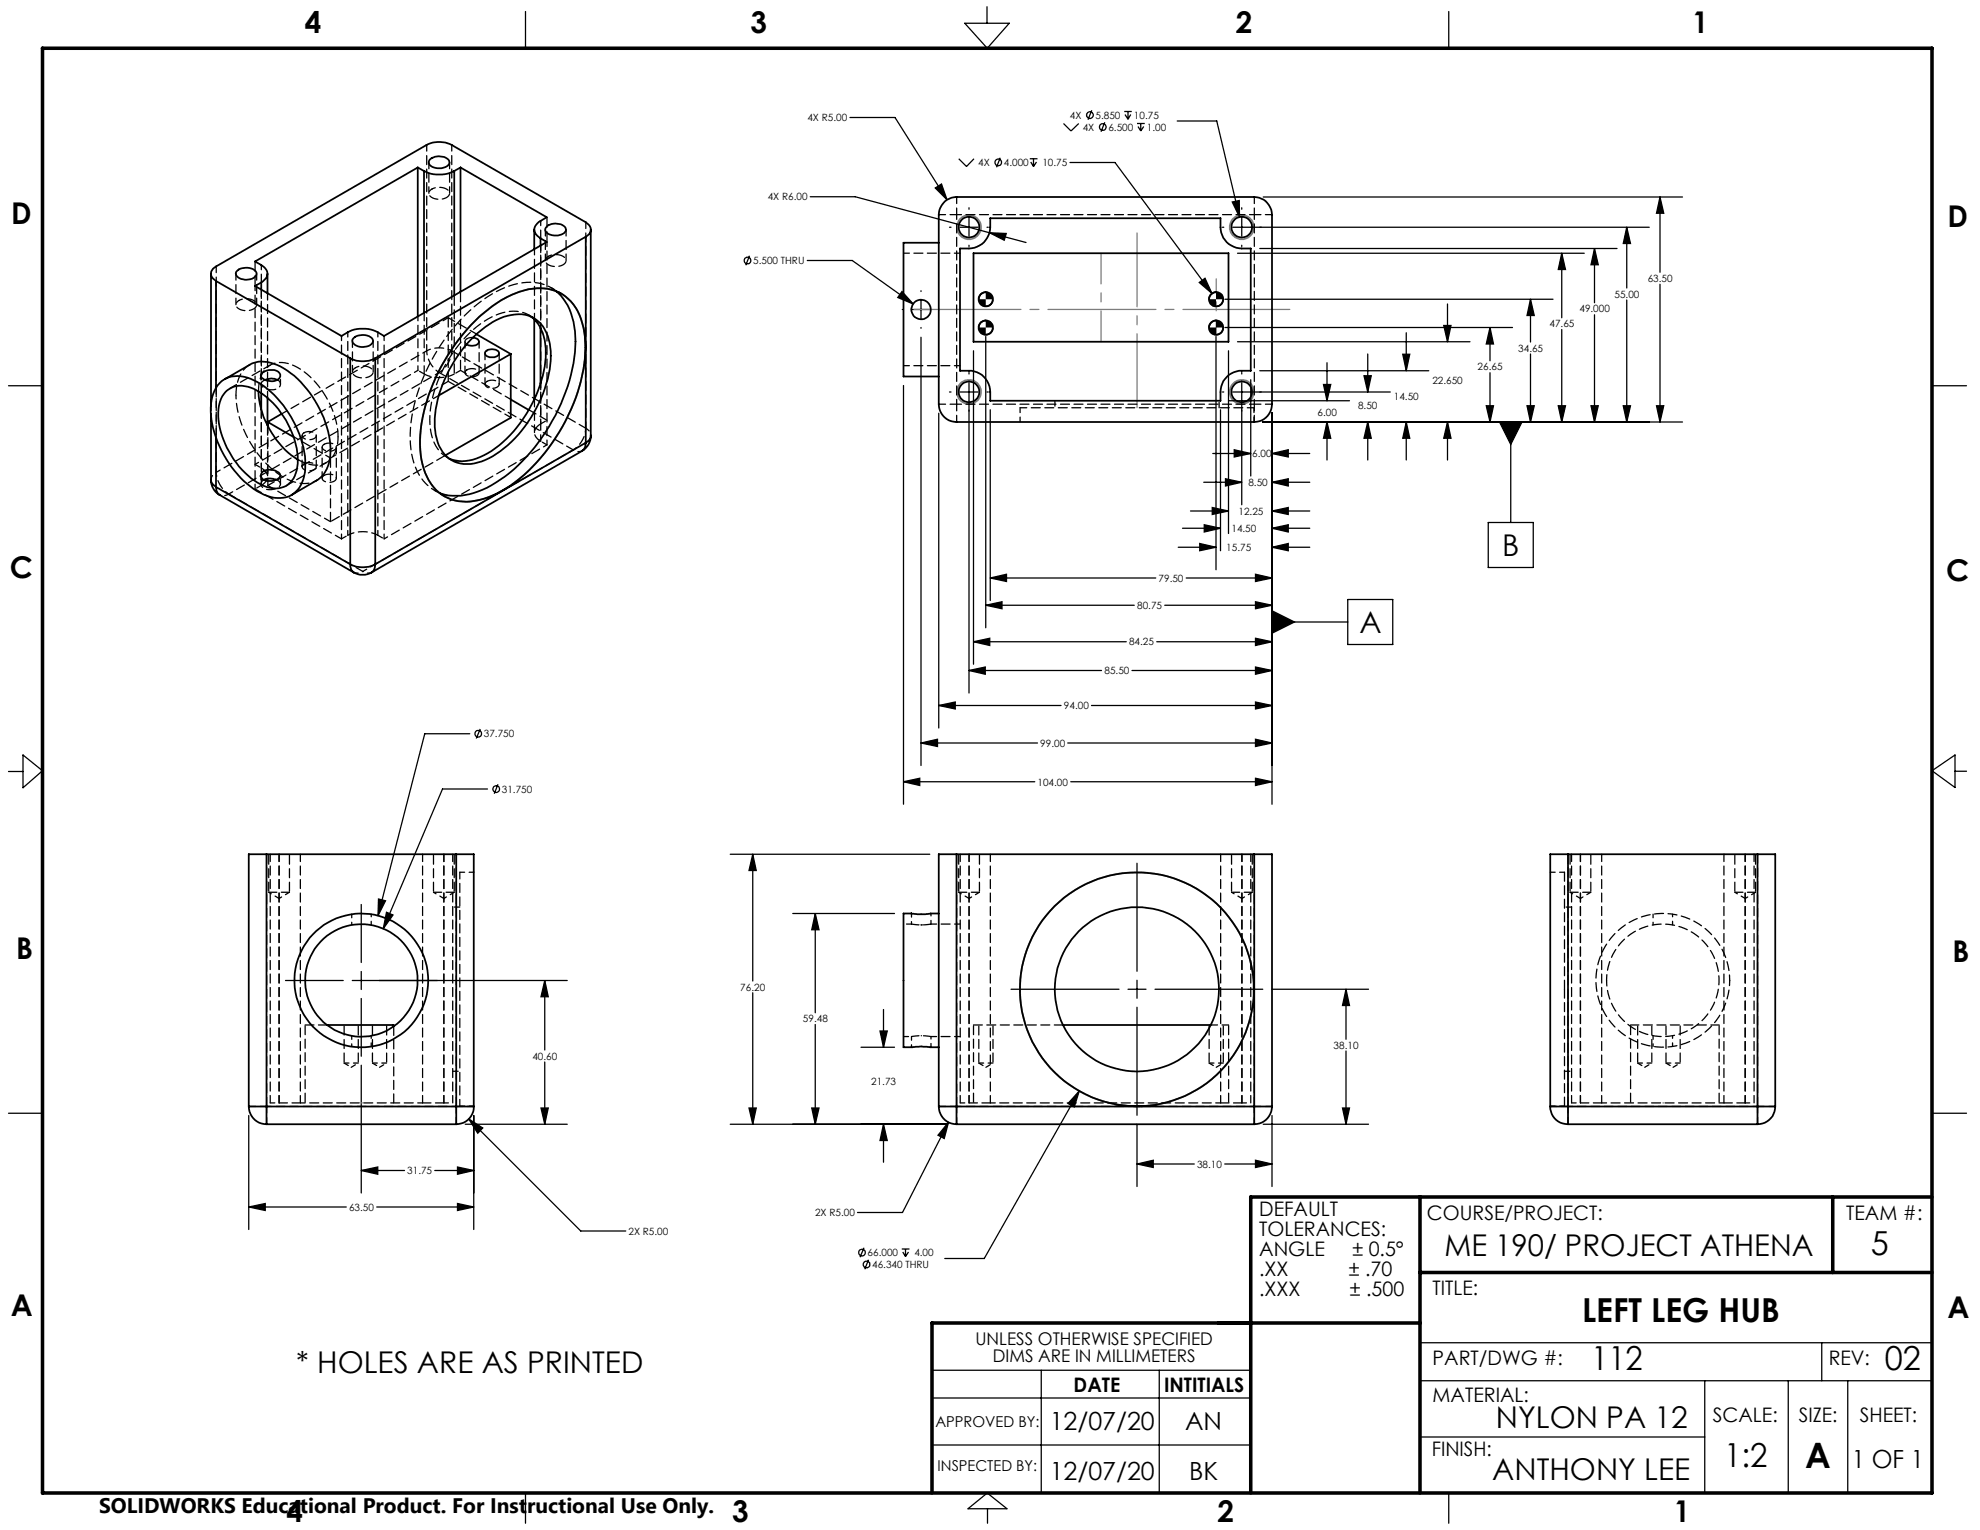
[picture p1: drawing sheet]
<svg xmlns="http://www.w3.org/2000/svg" width="279mm" height="216mm" viewBox="0 0 279 216" stroke-linecap="round" stroke-linejoin="round" font-family="sans-serif">
<g fill="none" stroke="#000" stroke-width=".18">
<path d="M74.2 1.6v5.2M119.9 16.6h6.4l7.3 11.6M136.1 3.3h6.3l-3.1 3.5zM139.3 1v2.3M150.1 17.4l1 1.1 1.1-1.1M154.1 15.6l-.6 1.3M155.9 17.3l-.5 1.3M158.6 15.7h1.1M158.8 16.2l.4 .6M159.2 15.7v1.1M159.6 16.2l-.4 .6M160.4 17.4h1.1"/>
<path d="M160.6 17.9l.4 .6M161 17.4v1.1M161.4 17.9l-.4 .6M166.1 17.1h5.6l3.2 13.5M204.4 1.6v5.2M105.8 36.1l-.6 1.3M113.9 36.8h6.4l8.6 6.1M114.3 27.8h6.4l24.1 6.4M132 26.5l.9-.5 .7 2.2zM134 32.1h.2M135.3 22.4l1.1 1.1 1-1.1M135.5 32.1h2.5"/>
<path d="M136.7 29.3v.2M136.7 30.8v2.5M136.7 34.6v.2M139.3 32.1h.2M139.6 32.8l2.4 .1-.3 1zM141.1 22.3l-.5 1.3M145.3 22.4h1.1M145.5 22.9l.3 .6M145.8 22.4v1.1M146.3 22.9l-.5 .6M151 22.9h6.3l13.7 18.5M169.2 39.9l.8-.6 1 2.1z"/>
<path d="M172.5 32.1h.2M173.9 28.5l1-.2v2.3zM174.6 35.7h49M175.2 29.3v.2M175.2 30.8v2.5M175.2 34.6v.2M177.8 35.1h50.4M178.3 27.8h59.1M220.4 35.7l.5 2.3h-1zM220.4 35.7v9.1M225 35.1l.5 2.3h-1zM225 35.1v7.6"/>
<path d="M229.6 32.1l.5 2.3h-1zM229.6 32.1v8.5M232.7 32.1h-58.7M234.2 27.8l.6 2.3h-1zM234.2 27.8v10.6M1.2 54.4h4.8M127.3 41.1l1.6 1.8-2.2-.9zM127.3 43.7h.1M127.5 54.4v59.1M128.7 43.7h2.5M130 41v.1M130 42.4v2.5"/>
<path d="M130 46.2v.1M130 47.6v60.4M132.5 58.3v44.4M132.5 43.7h.1M134 55.3h.2M135.5 55.3h2.5M136.7 52.6v.2M136.7 54v43.8M137.4 49.5v44.2M139.1 45.2a1.02 1.02 0 0 0-1 1M139.1 41.2a1.02 1.02 0 0 0-1 1M139.1 47.5v41.1"/>
<path d="M139.3 55.3h.2M139.7 57.8v26.9M140.1 46.2a.96 .96 0 0 1-1 1M140.1 42.2a.91 .91 0 0 1-1 1M171.6 41.2a1.02 1.02 0 0 0-1 1M171.6 45.2a1.02 1.02 0 0 0-1 1M171.6 47.5v32.9M172.2 57.8v19.9M172.5 55.3h.2M172.6 42.2a.96 .96 0 0 1-1 1M172.6 46.2a1.02 1.02 0 0 1-1 1M172.9 46.2h40.5"/>
<path d="M172.9 42.2h46.2M173.4 49.5v25.8M173.5 56.6h16.9M174 55.3h22.2M174.6 48.2h32.8M175.2 52.6v.2M175.2 54v17.2M176.5 53.6v13.6M177.8 52.3h23.8M178.3 59.5h59.1M179.5 58.3v55.2M186.8 54.3h1l-.5 2.3z"/>
<path d="M187.3 59.5l.5 2.3h-1zM187.3 51.2v5.4M187.3 59.5v5.4M192.5 53h1l-.5 2.3zM193 59.5l.5 2.3h-1zM193 50v5.3M193 59.5v5.4M197.9 50h1l-.5 2.3zM198.4 59.5l.5 2.3h-1zM198.4 47v5.3M198.4 59.5v5.4M203.7 45.9h1.1l-.5 2.3z"/>
<path d="M204.3 59.5l.5 2.3h-1.1zM204.3 42.9v5.3M204.3 59.5v5.4M209.7 57.3h1l-.4 2.2zM210.3 46.2l.4 2.3h-1zM210.3 46.2v4.7M210.3 52.6v6.9M211.6 59.5h3.2l-1.6 3.2zM213.2 59.5v14.2M215.5 57.3h1l-.5 2.2zM216 42.2l.5 2.3h-1zM216 42.2v6.1"/>
<path d="M216 50v9.5M219.9 57.3h1l-.5 2.2zM220.4 46.5v13M224.5 57.3h1l-.5 2.2zM225 44.4v15.1M229.1 57.3h1l-.5 2.2zM229.6 42.3v17.2M233.8 57.3h1l-.6 2.2zM234.2 40.1v19.4M272.6 54.4h4.9M166.3 77.2h5.3M166.9 74.5h5.3"/>
<path d="M168 72.1h5.4M169.3 76.7l2.3 .5-2.3 .5zM169.9 68.1h5.3M169.9 74l2.3 .5-2.3 .6zM171.1 71.6l2.3 .5-2.3 .5zM171.1 64h5.4M172.9 67.6l2.3 .5-2.3 .5zM174.2 63.5l2.3 .5-2.3 .5zM179.5 64l2.3-.5v1zM179.5 68.1l2.3-.5v1zM179.5 74.5l2.3-.5v1.1zM179.5 72.1l2.3-.5v1z"/>
<path d="M179.5 77.2l2.3-.5v1zM179.5 64h5.3M179.5 68.1h5.3M179.5 74.5h5.3M179.5 72.1h5.3M179.5 77.2h5.3M210 73.7h6.4v6.4h-6.4zM132.5 99.6l2.3-.5v.9zM132.5 99.6h17.2M136.7 94.6l2.3-.5v1zM136.7 94.6h18.7M137.4 90.6l2.3-.5v1z"/>
<path d="M137.4 90.6h21.5M139.1 85.4l2.3-.5v1zM139.1 85.4h21M139.7 81.6l2.3-.6v1.1zM139.7 81.6h23.4M154 99.6h25.5M159.7 94.6h19.8M163.2 90.6h16.3M164.4 85.4h15.1M167.4 81.6h12.1M177.2 81l2.3 .6-2.3 .5zM177.2 94.1l2.3 .5-2.3 .5z"/>
<path d="M177.2 99.1l2.3 .5-2.3 .4zM177.2 90.1l2.3 .5-2.3 .5zM177.2 84.9l2.3 .5-2.3 .5zM179.5 86.2l3.2 1.6-3.2 1.6zM179.5 87.8h10.7M190.2 84.6h6.3v6.3h-6.3zM1.2 108.9h2M3.2 106.5l2.8 2.3-2.8 2.4zM66.3 103.5h-6.4l-6.6 25.7M67.8 102.9l-.6 1.3M68.8 111.3h-6.4l-8.3 19.8M70.3 110.7l-.6 1.3"/>
<path d="M127.5 110.3l2.3-.5v1zM127.5 110.3h18.5M130 104.8l2.3-.5v1zM130 104.8h16.4M150.7 104.8h28.8M151.1 110.3h28.4M177.2 109.8l2.3 .5-2.3 .5zM177.2 104.3l2.3 .5-2.3 .5zM272.6 108.8l3.3-2.3v4.6zM275.9 108.8h1.6M40.3 138.4h8.1M49.7 138.4h30.3"/>
<path d="M51 127.6v8.2M51 137.1v2.5M53.4 126.9l1 .2-1.1 2.1zM54.5 128.7l1 .4-1.4 2zM76.9 138.4l.5 2.3h-1.1zM76.9 138.4v9.8M103 120.5h28.2M106.2 120.5l.5 2.3h-1zM106.2 120.5v17.9M111.9 128.9h14.3M115 128.9l.6 2.3h-1.1zM115 128.9v14"/>
<path d="M142.7 139.6h15.2M159.2 139.6h2.5M160.4 121.8v15.3M160.4 138.3v2.6M163 139.6h15.2M179.5 139.6h13.6M189.9 139.6l.5 2.3h-1zM189.9 139.6v7M1.2 157.1h4.8M35.1 157.4v16.1M51 140.9v8.1M51 150.3v18"/>
<path d="M65.7 158.6h14.3M66.1 157.9l2 1.3-.7 .7zM66.1 157.9l15.9 15.8h6.3M66.9 157.4v16.1M76.3 156.4h1.1l-.5 2.2zM76.9 149.9v8.7M103 158.6h30.7M105.7 156.4h1l-.5 2.2zM106.2 140.1v18.5M114.5 156.4h1.1l-.6 2.2zM115 144.6v14M121.5 147.8h4.7"/>
<path d="M124.2 145.5h1l-.5 2.3zM124.7 158.6l.5 2.3h-1zM124.7 142.5v5.3M124.7 158.6v5.4M133.8 158.4l-.6 2.3-.8-.5zM133.8 158.4l-6.4 12.7h-6.4M152.3 154l-.7 2.2-.9-.5zM152.3 154l-13.4 23.6h-5.6M160.4 142.1v15.3M160.4 158.6v8.8M178.3 158.6h14.8M179.5 157.4v10"/>
<path d="M189.4 156.4h1l-.5 2.2zM189.9 148.3v10.3M272.6 157.1h4.9M35.1 170.3l2.3-.5v1zM35.1 170.3h13.8M51 165.2l2.3-.5v1zM51 165.2h6.1M53.2 170.3h13.7M61.3 165.2h5.6M64.6 169.8l2.3 .5-2.3 .5zM64.6 164.7l2.3 .5-2.3 .5zM121.9 176.1l-.5 1.3"/>
<path d="M122.6 177.8l-.6 1.3M127.2 176.2h1.1M127.4 176.7l.4 .6M127.8 176.2v1.1M128.2 176.7l-.4 .6M160.4 164.3l2.3-.6v1zM160.4 164.3h8.1M172.8 164.3h6.7M177.2 163.7l2.3 .6-2.3 .4zM131.5 193.4h45M131.5 197.3h45M146.9 193.4v17.3"/>
<path d="M163.6 193.4v17.3M200.4 194.8h72.2M200.4 189.5h72.2M240.6 194.8v15.9M252.3 194.8v15.9M257.1 189.5v5.3M260.7 194.8v15.9M74.2 210.7v4.2M131.5 203.9h45M136.6 212.9l2.7-2.2 2.8 2.2zM139.3 212.9v2M200.4 202.8h40.2"/>
<path d="M204.4 210.7v4.2"/>
<circle cx="153.8" cy="16.2" r=".47"/>
<circle cx="155.6" cy="17.9" r=".48"/>
<circle cx="105.5" cy="36.8" r=".47"/>
<circle cx="140.9" cy="22.9" r=".47"/>
<circle cx="67.5" cy="103.5" r=".47"/>
<circle cx="70" cy="111.4" r=".47"/>
<circle cx="121.6" cy="176.8" r=".47"/>
<circle cx="122.3" cy="178.4" r=".47"/>
</g>
<g fill="none" stroke="#808080" stroke-width=".25">
<path d="M67.1 45.2a15.4 15.4 0 0 1 7.7-4.4 6.1 6.1 0 0 1 7.3 4.5 17 17 0 0 1-.6 10 26.1 26.1 0 0 1-10 13.5 9.5 9.5 0 0 1-7.6 1.8 6.6 6.6 0 0 1-4.3-5.3 18.4 18.4 0 0 1 1.1-10.2 27.7 27.7 0 0 1 6.4-9.9z"/>
<circle cx="136.7" cy="32.1" r="1.7"/>
<circle cx="175.2" cy="32.1" r="1.7"/>
<circle cx="136.7" cy="55.3" r="1.7"/>
<circle cx="139.1" cy="42.2" r="1"/>
<circle cx="139.1" cy="46.2" r="1.01"/>
<circle cx="171.6" cy="42.2" r="1"/>
<circle cx="171.6" cy="46.2" r="1.01"/>
<circle cx="175.2" cy="55.3" r="1.7"/>
<circle cx="160.4" cy="139.6" r="16.5"/>
</g>
<path d="M6 6.8h266.6v203.9h-266.6zM200.4 179.6h72.2M200.4 168.9v41.8M258.6 168.9v10.7M272.6 168.9h-96.1v41.8M200.4 186.7h-68.9v24" fill="none" stroke="#000" stroke-width=".5"/>
<path d="M51 155.6h.1M234.6 155.6h.1" fill="none" stroke="#808080" stroke-width=".18" stroke-dasharray="15.2 1.3 1.3 1.3"/>
<path d="M182 43.7h-53" fill="none" stroke="#808080" stroke-width=".18" stroke-dasharray="15.2 1.3 1.3 1.3" stroke-dashoffset=".2"/>
<path d="M160.4 57.5v-24.6" fill="none" stroke="#808080" stroke-width=".18" stroke-dasharray="15.2 1.3 1.3 1.3" stroke-dashoffset="4.8"/>
<path d="M171.6 47.1v-7.8" fill="none" stroke="#808080" stroke-width=".18" stroke-dasharray="15.2 1.3 1.3 1.3" stroke-dashoffset="13.3"/>
<path d="M155.4 48.2v-12.5" fill="none" stroke="#808080" stroke-width=".18" stroke-dasharray="15.2 1.3 1.3 1.3" stroke-dashoffset="10.9"/>
<g fill="#000">
<path d="M179.5 86.2l3.2 1.6-3.2 1.6zM211.6 59.5h3.2l-1.6 3.2zM138.1 46.2a1.02 1.02 0 0 0 1 1v-1zM139.1 45.2v1h1a.95 .95 0 0 0-1-1zM138.1 42.2a.96 .96 0 0 0 1 1v-1zM139.1 41.2v1h1a.95 .95 0 0 0-1-1zM170.6 42.2a.96 .96 0 0 0 1 1v-1zM171.6 41.2v1h1a1.02 1.02 0 0 0-1-1zM170.6 46.2a1.02 1.02 0 0 0 1 1v-1zM171.6 45.2v1h1a1.02 1.02 0 0 0-1-1z"/>
<path d="M66.1 157.9l1.3 2 .7-.7zM53.4 126.9l-.1 2.3 1.1-2.1zM54.5 128.7l-.4 2.4 1.4-2zM35.1 170.3l2.3-.5v1zM64.6 169.8l2.3 .5-2.3 .5zM76.3 156.4h1.1l-.5 2.2zM76.9 138.4l.5 2.3h-1.1zM51 165.2l2.3-.5v1zM64.6 164.7l2.3 .5-2.3 .5zM160.4 164.3l2.3-.6v1zM177.2 163.7l2.3 .6-2.3 .4zM189.9 139.6l.5 2.3h-1zM189.4 156.4h1l-.5 2.2zM152.3 154l-1.6 1.7 .9 .5zM133.8 158.4l-1.4 1.8 .8 .5zM124.2 145.5h1l-.5 2.3zM124.7 158.6l.5 2.3h-1zM114.5 156.4h1.1l-.6 2.2zM115 128.9l.6 2.3h-1.1zM105.7 156.4h1l-.5 2.2zM106.2 120.5l.5 2.3h-1zM187.3 59.5l.5 2.3h-1zM186.8 54.3h1l-.5 2.3zM193 59.5l.5 2.3h-1zM192.5 53h1l-.5 2.3zM197.9 50h1l-.5 2.3zM198.4 59.5l.5 2.3h-1zM204.3 59.5l.5 2.3h-1.1zM203.7 45.9h1.1l-.5 2.3zM209.7 57.3h1l-.4 2.2zM210.3 46.2l.4 2.3h-1zM219.9 57.3h1l-.5 2.2zM220.4 35.7l.5 2.3h-1zM225 35.1l.5 2.3h-1zM224.5 57.3h1l-.5 2.2zM229.6 32.1l.5 2.3h-1zM229.1 57.3h1l-.5 2.2zM179.5 64l2.3-.5v1zM174.2 63.5l2.3 .5-2.3 .5zM179.5 68.1l2.3-.5v1zM172.9 67.6l2.3 .5-2.3 .5zM179.5 74.5l2.3-.5v1.1zM169.9 74l2.3 .5-2.3 .6zM179.5 72.1l2.3-.5v1zM171.1 71.6l2.3 .5-2.3 .5zM177.2 81l2.3 .6-2.3 .5zM139.7 81.6l2.3-.6v1.1zM177.2 94.1l2.3 .5-2.3 .5zM136.7 94.6l2.3-.5v1zM177.2 99.1l2.3 .5-2.3 .4zM132.5 99.6l2.3-.5v.9zM177.2 109.8l2.3 .5-2.3 .5zM127.5 110.3l2.3-.5v1zM169.2 39.9l1.8 1.5-1-2.1zM173.9 28.5l1 2.1v-2.3zM132 26.5l1.6 1.7-.7-2.2zM139.6 32.8l2.1 1.1 .3-1zM127.3 41.1l-.6 .9 2.2 .9zM137.4 90.6l2.3-.5v1zM177.2 90.1l2.3 .5-2.3 .5zM234.2 27.8l.6 2.3h-1zM233.8 57.3h1l-.6 2.2zM215.5 57.3h1l-.5 2.2zM216 42.2l.5 2.3h-1zM139.1 85.4l2.3-.5v1zM177.2 84.9l2.3 .5-2.3 .5zM130 104.8l2.3-.5v1zM177.2 104.3l2.3 .5-2.3 .5zM169.3 76.7l2.3 .5-2.3 .5zM179.5 77.2l2.3-.5v1z"/>
</g>
<g fill="none" stroke="#000" stroke-width=".25">
<path d="M29.8 38.6v18.7M30.5 39.7l18.9 10.9M30.5 39.7v15M33.4 38.3a1.91 1.91 0 0 1 2.8 .2 1.03 1.03 0 0 1-1.1 .9 1.59 1.59 0 0 1-1.8-.7v-.3zM36.9 39.9v1M37.7 38.6v2.8M58.9 23.6l-22.9 13.3a3.4 3.4 0 0 1 1.6 1.3 1.32 1.32 0 0 1-.7 1.7M58.9 23.6l.9 .5M58.9 23.6v21M59.8 24.1a4.9 4.9 0 0 0 4.3 0M59.8 24.1v20M60.6 22.6a1.96 1.96 0 0 1 2.8 0 .81 .81 0 0 1-.9 1.1 1.76 1.76 0 0 1-2-.7z"/>
<path d="M64.1 24.1v17.6M65 23.6l12.2 7.1a3.2 3.2 0 0 0-1.7 1.3 1.29 1.29 0 0 0 .8 1.6M65 23.6l-.9 .5M65 23.6v17.6M75.4 32.4v2.7M76.3 33.6l.9 .5-23 13.3a4.9 4.9 0 0 0-6 0l-12.2-7 .9-.5M76.3 33.6v1M77.2 31.9a2.07 2.07 0 0 1 2.6 .2 .81 .81 0 0 1-.8 1.1 1.76 1.76 0 0 1-2.1-.7l.1-.3zM82.7 33.4a1.09 1.09 0 0 0 .7-1 1.09 1.09 0 0 0-.7-1l-19-10.9a3.9 3.9 0 0 0-3.5 0l-29.7 17.1a1.09 1.09 0 0 0-.7 1 1.09 1.09 0 0 0 .7 1.1M82.7 33.4l-29.7 17.2M82.7 33.4v29.1M83.4 32.4v29.1"/>
<path d="M132.5 34.3h-5v18.8h5M133.3 28.4l1-.5 .7-.1h42a2.51 2.51 0 0 1 2.5 2.5v26.7a2.52 2.52 0 0 1-2.5 2.5h-42a2.51 2.51 0 0 1-2.5-2.5v-26.7a2.78 2.78 0 0 1 .8-1.9zM135.5 35.1a3.8 3.8 0 0 0 3.4-.9l.4-.7a3.8 3.8 0 0 0 .4-2.7h32.5a3.8 3.8 0 0 0 .9 3.4l.6 .4a3.8 3.8 0 0 0 2.8 .5v17.2a3.8 3.8 0 0 0-3.4 .9 3.1 3.1 0 0 0-.9 2.1v1.3h-32.5a3.8 3.8 0 0 0-.8-3.4 2.87 2.87 0 0 0-2.2-.9h-1.2zM137.4 35.7h36v12.5h-36zM29.8 58.4v9.3M31 54.1a4.1 4.1 0 0 1 4.8-.4 14.4 14.4 0 0 1 7 9.5 7.7 7.7 0 0 1-.5 5.6 3.7 3.7 0 0 1-4.6 1.2 12.9 12.9 0 0 1-6.7-7 10.5 10.5 0 0 1-.9-7.4l.4-.8zM31.7 53.5l3.5-2a4.8 4.8 0 0 1 4.9 .5 14.8 14.8 0 0 1 6.5 11.8 4.6 4.6 0 0 1-1.9 4l-3.6 2M31.8 55.4a3.1 3.1 0 0 1 3.6-.7 11.5 11.5 0 0 1 6 6.9 7.5 7.5 0 0 1 0 5.9 3.2 3.2 0 0 1-4.2 1 11.8 11.8 0 0 1-5.9-7 6.8 6.8 0 0 1 .2-5.8zM36.5 55.2a12.4 12.4 0 0 0 5.5 9.7M36.9 55.5v2.3M37 52.6a2.03 2.03 0 0 1 2.4 0 .75 .75 0 0 1 0 .8 .75 .75 0 0 1-.7 .4 1.8 1.8 0 0 1-1.9-.7v-.3zM37.7 53.5v.2"/>
<path d="M37.7 56.1v3.9M37.8 59.5l3.6 2.2M37.8 59.5v.6M39.1 53.6l-.9-.2-.8 .2M39.8 58.4l-2 1.1M49.4 50.6a3.9 3.9 0 0 0 3.6 0M49.4 50.6v29M50 47.6a2.03 2.03 0 0 1 2.6 .2 .8 .8 0 0 1-.8 1.1 1.68 1.68 0 0 1-2.1-.7 .49 .49 0 0 1 .3-.6zM53 50.6v29M66.7 47.7h.2a.52 .52 0 0 1 .6 .3 .52 .52 0 0 1-.2 .6 1.63 1.63 0 0 1-1.5 0M66.9 47.5a10 10 0 0 1 5.8-3.1 4.3 4.3 0 0 1 4.7 3.5 13.1 13.1 0 0 1-1.1 8.3 16.7 16.7 0 0 1-7.8 8.7 5.2 5.2 0 0 1-5.1-.2 5.7 5.7 0 0 1-2.1-4.4 18 18 0 0 1 5.1-12.3zM67 45.3a16.3 16.3 0 0 1 6.9-4.3 6.1 6.1 0 0 1 7.9 3.4 14.7 14.7 0 0 1 .2 9.3 27 27 0 0 1-9.9 14.8 11 11 0 0 1-7.4 2.2 6 6 0 0 1-4.9-4.6 17 17 0 0 1 .7-10.4 28.1 28.1 0 0 1 6.5-10.4z"/>
<path d="M67.2 47.2l4.9 2.8M68.6 49.5a1.43 1.43 0 0 1 1.8 .2 .65 .65 0 0 1-.9 .7 .76 .76 0 0 1-1-.7zM72.1 50v8.9l-9.2 5.3M72.1 50l-10.2 5.8M72.1 56.4l2.5 1.5M75 44.7a6.1 6.1 0 0 1 2 5.1 18.1 18.1 0 0 1-8.2 14.2 6 6 0 0 1-5.4 .7M75.4 45.1v11.2M76.3 46.3v7.8M78.5 41.1a8.2 8.2 0 0 1 2.7 6.3 24 24 0 0 1-4.7 14.3 20.3 20.3 0 0 1-9 7.7 7.8 7.8 0 0 1-5.5 .2M29.8 67.7a2.44 2.44 0 0 0 1.2 2.1M29.8 67.7l.1 .5 .6 .5M30.5 68.7l.1 .6 .4 .5"/>
<path d="M30.5 68.7l18.9 10.9M30.5 61.8v6.9M31 69.8l18.9 11M37.1 66.5a1.86 1.86 0 0 1 2.4 .5v.1a1.23 1.23 0 0 1-1.3 .8h-.3a.88 .88 0 0 1-1.1-1zM38.9 67.7l-1-.2-.7 .2M49.4 79.6a3.9 3.9 0 0 0 3.6 0M49.4 79.6l.2 .8 .3 .4M53 79.6l-.2 .8-.4 .4M82.1 63.6l-29.7 17.2M82.7 62.5l-.2 .8-.4 .3M82.7 62.5l-29.7 17.1M83.4 61.5a2.44 2.44 0 0 1-1.3 2.1"/>
<path d="M83.4 61.5v.1a1.14 1.14 0 0 1-.7 .9M49.9 80.8a2.63 2.63 0 0 0 2.5 0M37.6 120.5h-2.5v35.6M37.6 120.5v35.6M37.6 120.5h26.8M64.4 120.5h2.5v35.6M64.4 120.5v35.6M132.5 128.9h-1.2a8.8 8.8 0 0 1-2.7 0h-1.1v18.9l2.3-.1 2.7 .1M135 120.5h-2.5v35.6M135 120.5h42M135 120.5v35.6M177 120.5h2.5v35.6"/>
<path d="M177 120.5v35.6M221.3 120.5h-2.5v35.6M221.3 120.5h26.7M221.3 120.5v35.6M248 120.5h2.5v35.6M248 120.5v35.6M35.1 156.1h2.5M35.1 156.1a2.52 2.52 0 0 0 2.5 2.5M37.6 156.1v2.5M37.6 156.1h26.8M37.6 158.6h26.8M46.2 144.6h9.3v.3"/>
<path d="M64.4 156.1v2.5M64.4 156.1h2.5M66.9 156.1a2.46 2.46 0 0 1-2.5 2.5M132.5 156.1h2.5M132.5 156.1a2.52 2.52 0 0 0 2.5 2.5M135 156.1v2.5M135 156.1h42M135 158.6h42M150 144.6h20.9M177 156.1h2.5M177 156.1v2.5M179.5 156.1a2.52 2.52 0 0 1-2.5 2.5"/>
<path d="M218.8 156.1h2.5M218.8 156.1a2.46 2.46 0 0 0 2.5 2.5M221.3 156.1v2.5M221.3 156.1h26.7M221.3 158.6h26.7M248 156.1h2.5M248 156.1v2.5M250.5 156.1a2.52 2.52 0 0 1-2.5 2.5"/>
<circle cx="136.7" cy="32.1" r="1.47"/>
<circle cx="175.2" cy="32.1" r="1.47"/>
<circle cx="130" cy="43.7" r="1.37"/>
<circle cx="136.7" cy="55.3" r="1.47"/>
<circle cx="139.1" cy="46.2" r=".99"/>
<circle cx="139.1" cy="42.2" r=".99"/>
<circle cx="171.6" cy="46.2" r="1"/>
<circle cx="171.6" cy="42.2" r="1"/>
<circle cx="175.2" cy="55.3" r="1.47"/>
<circle cx="51" cy="138.3" r="7.9"/>
<circle cx="51" cy="138.3" r="9.4"/>
<circle cx="160.4" cy="139.6" r="11.6"/>
<circle cx="160.4" cy="139.6" r="16.5"/>
</g>
<g fill="none" stroke="#000" stroke-width=".18" stroke-dasharray="1.3 .6" stroke-dashoffset=".1">
<path d="M35.3 51.4a4.6 4.6 0 0 0-2 4.4M36.5 55.2a3.7 3.7 0 0 1 2.2-3.9 5.1 5.1 0 0 1 4.6 1.5 12.6 12.6 0 0 1 4.4 8.8M37.2 53.7a.55 .55 0 0 0-.4 .6 .55 .55 0 0 0 .5 .5 1.67 1.67 0 0 0 2.2-.4 .68 .68 0 0 0-.3-.8M59.9 52.8v-8.7M77.2 59.3l-2.6-1.5M37.9 125.9h2.9M61.2 125.9h2.9M135.3 125.9h2.9M173.8 125.9h2.9M221.6 125.9h2.9M244.8 125.9h2.9M39.4 155.6h3"/>
<path d="M59.6 155.6h3M136.7 155.6h3M172.2 155.6h3M223 155.6h3M230.1 144.6h12.5M243.3 155.6h3"/>
</g>
<g fill="none" stroke="#000" stroke-width=".18" stroke-dasharray="1.3 .6" stroke-dashoffset=".2">
<path d="M38.1 51.5l-5.6 3.3M62 52.6l18.9 10.9M63.3 53.8l-25.5 14.7M67.2 47.1l-3.9-2.3M75.4 56.3v4.7M37.8 68.5v-8.4M40.4 68.5l5.7-3.2M47.7 61.6a3.8 3.8 0 0 1-2 3.8 4.2 4.2 0 0 1-3.7-.6M82.7 60.4l-19-10.9M51.2 80.6l-18.9-10.9M128.6 130.4l1.3 .1 1.5-.1M38.1 155.6v-35.1"/>
<path d="M39.4 155.6v-35.1M42.4 155.6v-35.1M59.6 155.6v-35.1M62.6 155.6v-35.1M63.9 155.6v-35.1M131.4 146.3l-1.4-.1-1.4 .1M135.5 155.6v-35.1M136.7 155.6v-35.1M139.7 155.6v-35.1M172.2 155.6v-35.1M175.2 155.6v-35.1M176.5 155.6v-35.1"/>
<path d="M221.8 155.6v-35.1M223 155.6v-35.1M226 155.6v-35.1M243.3 155.6v-35.1M246.3 155.6v-35.1M247.5 155.6v-35.1"/>
</g>
<g fill="none" stroke="#000" stroke-width=".18" stroke-dasharray="1.3 .6" stroke-dashoffset=".6">
<path d="M135 30.3h42M177 30.3v26.7M29.8 57.2v1.2M36.8 53v1.2M39.6 54.2v-1.2M59 52.3v-7.7M60.2 49.5l-29.7 17.2M76.3 59.8v-28.6M135 57v-26.7M143.9 57.5v2M176.9 59.5v-2M177 57h-42"/>
<path d="M32.3 69.7l29.7-17.1M36 69v-28.7M36.8 67.1v1.2M36.9 66v-28.6M39.6 68.3v-1.2M48.2 76v-28.6M49.1 75.5v-28.6M53.3 75.5v-28.6M54.2 76v-28.6M77.2 62.8v-28.7M80.9 63.5l-29.7 17.1M66.9 123.1h-2"/>
<path d="M128.6 130.4h-1.1M220.8 123.1h-2M38.1 155.6h1.3M42.4 155.6h17.2M48.6 150h2M48.6 150l1 .6M49.6 150.6l1-.6M52.6 150h2M52.6 150l1 .6M53.6 150.6l1-.6M62.6 155.6h1.3M64.4 156.1h-26.8"/>
<path d="M64.9 156.1h2M127.5 146.3h1.1M135.5 155.6h1.2M138.1 150h2M138.1 150l1 .6M139.1 150.6l1-.6M139.7 155.6h32.5M170.6 150h2M170.6 150l1 .6M171.6 150.6l1-.6M175.2 155.6h1.3M177 156.1h-42"/>
<path d="M218.8 156.1h2M221.8 155.6h1.2M226 155.6h17.3M231.1 150h2M231.1 150l1 .6M232.1 150.6l1-.6M235.1 150h2M235.1 150l1 .6M236.1 150.6l1-.6M246.3 155.6h1.2M248 156.1h-26.7"/>
</g>
<g fill="none" stroke="#000" stroke-width=".18" stroke-dasharray="1.3 .6">
<path d="M36.9 55.5v-14.7M37.4 53.6l-.2 .1M63.3 53.8v-9M65.9 52.2a.47 .47 0 0 0-.3 .5 .47 .47 0 0 0 .5 .4 1.06 1.06 0 0 0 1.5-.6 1.26 1.26 0 0 0-1.7-.3M68.7 53.8a.47 .47 0 0 0-.2 .5 .47 .47 0 0 0 .4 .4 1.06 1.06 0 0 0 1.5-.5 1.26 1.26 0 0 0-1.7-.4M78.5 41.1a6.6 6.6 0 0 0-6.6-.8 20.4 20.4 0 0 0-9.6 8.2 23.9 23.9 0 0 0-4.4 14.2 7.8 7.8 0 0 0 3.5 6.5l.6 .3M36.9 66a1.29 1.29 0 0 1 .9 1.3 1.29 1.29 0 0 1-.9 1.2M36.9 68.5v-10.7M37.2 67.7a.71 .71 0 0 0-.3 .8 .71 .71 0 0 0 .7 .5 1.68 1.68 0 0 0 2-.7 .78 .78 0 0 0-.6-.6M42.9 61.1a.47 .47 0 0 0-.3 .5 .47 .47 0 0 0 .5 .4 1.06 1.06 0 0 0 1.5-.6 1.26 1.26 0 0 0-1.7-.3M42.9 65.4a.47 .47 0 0 0-.3 .6 .47 .47 0 0 0 .5 .3 1.06 1.06 0 0 0 1.5-.5 1.26 1.26 0 0 0-1.7-.4M45.8 62.7a.47 .47 0 0 0-.3 .5 .47 .47 0 0 0 .4 .4 1.06 1.06 0 0 0 1.6-.6 1.26 1.26 0 0 0-1.7-.3"/>
<path d="M45.8 67.1a.47 .47 0 0 0-.3 .5 .47 .47 0 0 0 .4 .4 1.06 1.06 0 0 0 1.6-.6 1.26 1.26 0 0 0-1.7-.3M46.6 73.6v-9M76.3 62.3a1.29 1.29 0 0 1-.9-1.3 1.29 1.29 0 0 1 .9-1.2M64.4 120.5v35.6M130 129h.1M130 130.5h.1M130.2 130.5h-.2M177 120.5v35.6M220.8 139.6v-16.5M248 120.5v35.6M37.6 156.1v-35.6M43.1 144.6h3.1"/>
<path d="M55.6 155.6v-10.8M130 147.7h.1M130 146.2h.1M130.1 147.7h-.1M135 156.1v-35.6M137.4 144.6h12.6M220.8 156.1v-16.5M221.3 156.1v-35.6"/>
</g>
<g fill="none" stroke="#000" stroke-width=".18" stroke-dasharray="1.3 .6" stroke-dashoffset="-.1">
<path d="M77.2 34.1v-3.5M30.5 54.7v7.1M36 40.3v-3.4M37.8 67.3v-7.3M63.4 64.7a5.3 5.3 0 0 1-2.7-4.9 18 18 0 0 1 6-13.2 8.8 8.8 0 0 1 6.2-2.7l.9 .2 1.2 .6M37.9 120.5v5.4M40.8 125.9v-5.4M61.2 120.5v5.4M64.1 125.9v-5.4M135.3 120.5v5.4M138.2 125.9v-5.4M173.8 120.5v5.4"/>
<path d="M176.7 125.9v-5.4M221.6 120.5v5.4M224.5 125.9v-5.4M244.8 120.5v5.4M247.7 125.9v-5.4M43.1 155.6v-11M48.6 144.6v5.4M50.6 150v-5.4M52.6 144.6v5.4M54.6 150v-5.4M137.4 155.6v-11M138.1 144.6v5.4"/>
<path d="M140.1 150v-5.4M170.6 144.6v5.4M172.6 150v-5.4M173.4 155.6v-11M230.1 155.6v-11M231.1 144.6v5.4M233.1 150v-5.4M235.1 144.6v5.4M237.1 150v-5.4M242.6 155.6v-11"/>
</g>
<g fill="none" stroke="#000" stroke-width=".18" stroke-dasharray="1.3 .6" stroke-dashoffset=".3">
<path d="M33.3 38.6v4.4M60.5 22.9v4.4M63.4 27.3v-4.4M77 32.4v4.4M79.9 36.8v-4.4M135 30.3v-2.5M135 30.3h-2.5M177 30.3h2.5M177 30.3v-2.5M36.2 43v-4.4M37.8 53.5v-12.1M49.7 48.1v4.4"/>
<path d="M52.7 52.5v-4.4M64.1 52.8a4.7 4.7 0 0 1-4.2 0M65.6 48.2v4.4M67.6 52.6v-4.4M68.4 49.8v4.4M70.4 54.2v-4.4M72.1 58.9l-8.8-5.1M72.1 56.4l-7.1-4.1M132.5 57h2.5M135 59.5v-2.5M176.9 57.5h-33M177 59.5v-2.5"/>
<path d="M179.5 57h-2.5M36 69l12.2 7M37.8 68.5l8.8 5.1M42.6 61.5v4.4M44.6 65.9v-4.4M45.5 63.1v4.4M47.5 67.5v-4.4M49.1 75.5a4.7 4.7 0 0 1 4.2 0M64.9 123.1v33M35.1 156.1h2.5M37.6 158.6v-2.5M64.4 156.1v2.5"/>
<path d="M64.4 156.1h2.5M132.5 156.1h2.5M135 158.6v-2.5M170.9 144.6h2.5M177 156.1h2.5M177 158.6v-2.5M218.8 156.1h2.5M221.3 156.1v2.5M248 156.1h2.5M248 158.6v-2.5"/>
</g>
<g fill="none" stroke="#000" stroke-width=".18" stroke-dasharray="1.3 .6" stroke-dashoffset=".8">
<path d="M60.9 26.7a.65 .65 0 0 0-.4 .6 .65 .65 0 0 0 .5 .6 1.96 1.96 0 0 0 2.4-.4 .89 .89 0 0 0-1-1h-.8l-.7 .2M77.4 36.2a.65 .65 0 0 0-.4 .6 .65 .65 0 0 0 .5 .6 1.96 1.96 0 0 0 2.3-.4 .89 .89 0 0 0-.9-1l-.8-.1-.7 .3M33.7 42.4a.65 .65 0 0 0-.4 .7 .65 .65 0 0 0 .5 .5 1.96 1.96 0 0 0 2.4-.4 .89 .89 0 0 0-1-1h-.8l-.7 .2M50.2 51.9a.65 .65 0 0 0-.5 .6 .65 .65 0 0 0 .6 .6 1.96 1.96 0 0 0 2.3-.4 .89 .89 0 0 0-.9-1h-.8l-.7 .2M79.2 41.4l-1.4-.8M61.3 69.2l1.4 .8M49.6 129v1.5M52.4 130.5v-1.5M128.6 128.9v1.5M131.4 130.4v-1.5M233.3 129v1.5M236 130.5v-1.5"/>
<path d="M49.6 146.2v1.5M52.4 147.7v-1.5M128.6 146.3v1.5M131.4 147.8v-1.5M233.3 146.2v1.5M236 147.7v-1.5"/>
</g>
<path d="M37.9 125.9l1.5 .9M39.4 126.8l1.4-.9M61.2 125.9l1.4 .9M62.6 126.8l1.5-.9M135.3 125.9l1.4 .9M136.7 126.8l1.5-.9M173.8 125.9l1.4 .9M175.2 126.8l1.5-.9M221.6 125.9l1.4 .9M223 126.8l1.5-.9M244.8 125.9l1.5 .9M246.3 126.8l1.4-.9" fill="none" stroke="#000" stroke-width=".18" stroke-dasharray="1.3 .6" stroke-dashoffset=".9"/>
<g fill="none" stroke="#000" stroke-width=".18" stroke-dasharray="1.3 .6" stroke-dashoffset=".5">
<path d="M59.9 52.8l-.9-.5M65 52.3l-.9 .5M65.9 47.8l-.3 .3 .1 .3 .2 .2M76.3 59.8l.9-.5M76.3 46.3v-11.7M148.9 56.5v1M172 57.5v-1M36 65.5l.9 .5M36.9 68.5l-.9 .5M41.4 61.6l5.2 3M48.2 76l.9-.5M53.3 75.5l.9 .5"/>
<path d="M77.2 62.8l-.9-.5M64.9 128h-1M135.5 130.4h-4.1M221.8 128h-1M226.7 138.3a7.9 7.9 0 0 0 11.7 7 7.9 7.9 0 0 0 .6-13.6 7.9 7.9 0 0 0-12.3 6v.6M244.1 138.3a9.4 9.4 0 0 1-14 8.3 9.4 9.4 0 0 1-.6-16.2 9.4 9.4 0 0 1 14.6 7.3v.6M63.9 151.2h1M131.4 146.3h4.1M220.8 151.2h1"/>
</g>
<g fill="none" stroke="#000" stroke-width=".18" stroke-dasharray="1.3 .6" stroke-dashoffset=".4">
<path d="M60.2 20.4v29.1M75.4 35.1v10M82.7 31.4v29M135.5 35.7h-8M37.8 56.1v-2.4M63.3 44.8l-23.5 13.6M63.7 49.5v-29.1M66.7 47.6l-.8 .2M75.3 44.9l-.7-.4M127.5 51.6h8M30.5 66.7v-29.1M46.6 64.6l15.3-8.8"/>
<path d="M63 64.5l.8 .4M76.3 62.3v-8.2"/>
</g>
<g fill="none" stroke="#000" stroke-width=".18" stroke-dasharray="1.3 .6" stroke-dashoffset=".7">
<path d="M33.3 55.8a14.7 14.7 0 0 0 6.8 11.6 4.7 4.7 0 0 0 4.6 .4M59 52.3l-23 13.2M60.2 49.5a3.9 3.9 0 0 1 3.5 0M62 52.6a3.9 3.9 0 0 0 1.7-3.1M62 52.6a3.9 3.9 0 0 1-1.8-3.1M29.8 67.7l.1-.5 .6-.5M32.3 69.7a3.9 3.9 0 0 1-1.8-3M32.3 69.7l-.8 .3-.5-.2M54.2 76l23-13.2M82.1 63.6l-.5 .1-.7-.2M82.7 60.4a3.9 3.9 0 0 1-1.8 3.1M82.7 60.4l.5 .5 .2 .5"/>
<path d="M49.9 80.8l.6 .1 .7-.3M52.4 80.8l-.5 .1-.7-.3"/>
</g>
<path d="M64.1 52.8v-11.1M65 52.3v-11.1M46.6 73.6l16.3-9.4" fill="none" stroke="#000" stroke-width=".18" stroke-dasharray="1.3 .6" stroke-dashoffset="-.2"/>
<text font-size="4.9" x="254.7" y="207.1">A</text>
<g font-size="4.7">
<text x="264" y="177.2">5</text>
<text x="223.3" y="186.6">LEFT LEG HUB</text>
<text x="224.5" y="193.4">112</text>
<text x="266" y="193.4">02</text>
<text x="243.3" y="207.1">1:2</text>
</g>
<g font-size="4.2">
<text x="43" y="4.7">4</text>
<text x="105.9" y="4.7">3</text>
<text x="174.4" y="4.7">2</text>
<text x="238.8" y="4.7">1</text>
<text x="1.6" y="31.7">D</text>
<text x="274.8" y="32">D</text>
<text x="1.4" y="81.6">C</text>
<text x="212" y="78.5">B</text>
<text x="274.6" y="82">C</text>
<text x="191.8" y="89.3">A</text>
<text x="2.3" y="135.4">B</text>
<text x="275.5" y="135.8">B</text>
<text x="203.8" y="177.2">ME 190/ PROJECT ATHENA</text>
<text x="1.5" y="185.6">A</text>
<text x="274.8" y="186">A</text>
<text x="41.8" y="193.8">* HOLES ARE AS PRINTED</text>
<text x="211.1" y="201.6">NYLON PA 12</text>
<text x="210.6" y="208.9">ANTHONY LEE</text>
<text x="40.4" y="214.8">4</text>
<text x="103.3" y="214.8">3</text>
<text x="171.8" y="214.8">2</text>
<text x="236.3" y="214.8">1</text>
</g>
<g font-size="3.5">
<text x="148.1" y="201.8">12/07/20</text>
<text x="167.2" y="201.8">AN</text>
<text x="148.1" y="208.9">12/07/20</text>
<text x="167.8" y="208.9">BK</text>
<text x="261.3" y="207.1">1 OF 1</text>
</g>
<text font-size="3" x="14" y="213.5">SOLIDWORKS Educational Product. For Instructional Use Only.</text>
<g font-size="2.8">
<text x="177.7" y="171.6">DEFAULT</text>
<text x="201.4" y="172.1">COURSE/PROJECT:</text>
<text x="260.5" y="172.1">TEAM #:</text>
<text x="177.7" y="174.4">TOLERANCES:</text>
<text x="177.7" y="177.3">ANGLE</text>
<text x="190.8" y="177.3">± 0.5°</text>
<text x="177.7" y="180.1">.XX</text>
<text x="177.7" y="182.9">.XXX</text>
<text x="190.3" y="180.1">± .70</text>
<text x="190.5" y="182.9">± .500</text>
<text x="202.2" y="182.7">TITLE:</text>
<text x="151.5" y="196.5">DATE</text>
<text x="164.3" y="196.5">INTITIALS</text>
<text x="202.2" y="197.8">MATERIAL:</text>
<text x="202.2" y="192.6">PART/DWG #:</text>
<text x="258.1" y="192.6">REV:</text>
<text x="241.7" y="200.6">SCALE:</text>
<text x="253.8" y="200.6">SIZE:</text>
<text x="262.4" y="200.6">SHEET:</text>
<text x="202" y="205.5">FINISH:</text>
</g>
<g font-size="2.5">
<text x="137.6" y="189.8">UNLESS OTHERWISE SPECIFIED</text>
<text x="140.1" y="192.3">DIMS ARE IN MILLIMETERS</text>
</g>
<g font-size="2.1">
<text x="132" y="201.4">APPROVED BY:</text>
<text x="132.3" y="207.6">INSPECTED BY:</text>
</g>
<g font-size="1.4">
<text x="113.9" y="17.1">4X R5.00</text>
<text x="151" y="16.8">4X</text>
<text x="154.6" y="16.8">5.850</text>
<text x="160" y="16.8">10.75</text>
<text x="138" y="23.4">4X</text>
<text x="141.7" y="23.4">4.000</text>
<text x="147.1" y="23.4">10.75</text>
<text x="152.8" y="18.4">4X</text>
<text x="156.4" y="18.4">6.500</text>
<text x="161.8" y="18.4">1.00</text>
<text x="108.3" y="28.3">4X R6.00</text>
<text x="106.3" y="37.3">5.500 THRU</text>
<text x="232.5" y="39.8">63.50</text>
<text x="218.7" y="46.2">47.65</text>
<text x="222.9" y="44.1">49.000</text>
<text x="227.8" y="42">55.00</text>
<text x="208.5" y="52.3">26.65</text>
<text x="214.2" y="49.6">34.65</text>
<text x="185.9" y="58.7">6.00</text>
<text x="191.6" y="57.7">8.50</text>
<text x="196.7" y="56.4">14.50</text>
<text x="202.1" y="54.1">22.650</text>
<text x="176.7" y="64.5">6.00</text>
<text x="176.2" y="68.6">8.50</text>
<text x="173" y="77.7">15.75</text>
<text x="173.8" y="75.1">14.50</text>
<text x="174.8" y="72.6">12.25</text>
<text x="163.5" y="82.1">79.50</text>
<text x="160.5" y="85.9">80.75</text>
<text x="155.9" y="95.1">85.50</text>
<text x="159.3" y="91.1">84.25</text>
<text x="150.1" y="100.1">94.00</text>
<text x="68.3" y="104.1">37.750</text>
<text x="146.8" y="105.4">99.00</text>
<text x="70.8" y="111.9">31.750</text>
<text x="146.4" y="110.8">104.00</text>
<text x="104.5" y="139.8">76.20</text>
<text x="75.1" y="149.5">40.60</text>
<text x="113.3" y="144.3">59.48</text>
<text x="188.2" y="148">38.10</text>
<text x="122.9" y="153.1">21.73</text>
<text x="57.5" y="165.7">31.75</text>
<text x="168.9" y="164.8">38.10</text>
<text x="49.3" y="170.8">63.50</text>
<text x="115" y="171.6">2X R5.00</text>
<text x="88.7" y="174.2">2X R5.00</text>
<text x="122.4" y="177.3">66.000</text>
<text x="123.1" y="178.9">46.340 THRU</text>
<text x="129" y="177.3">4.00</text>
</g>
</svg>
